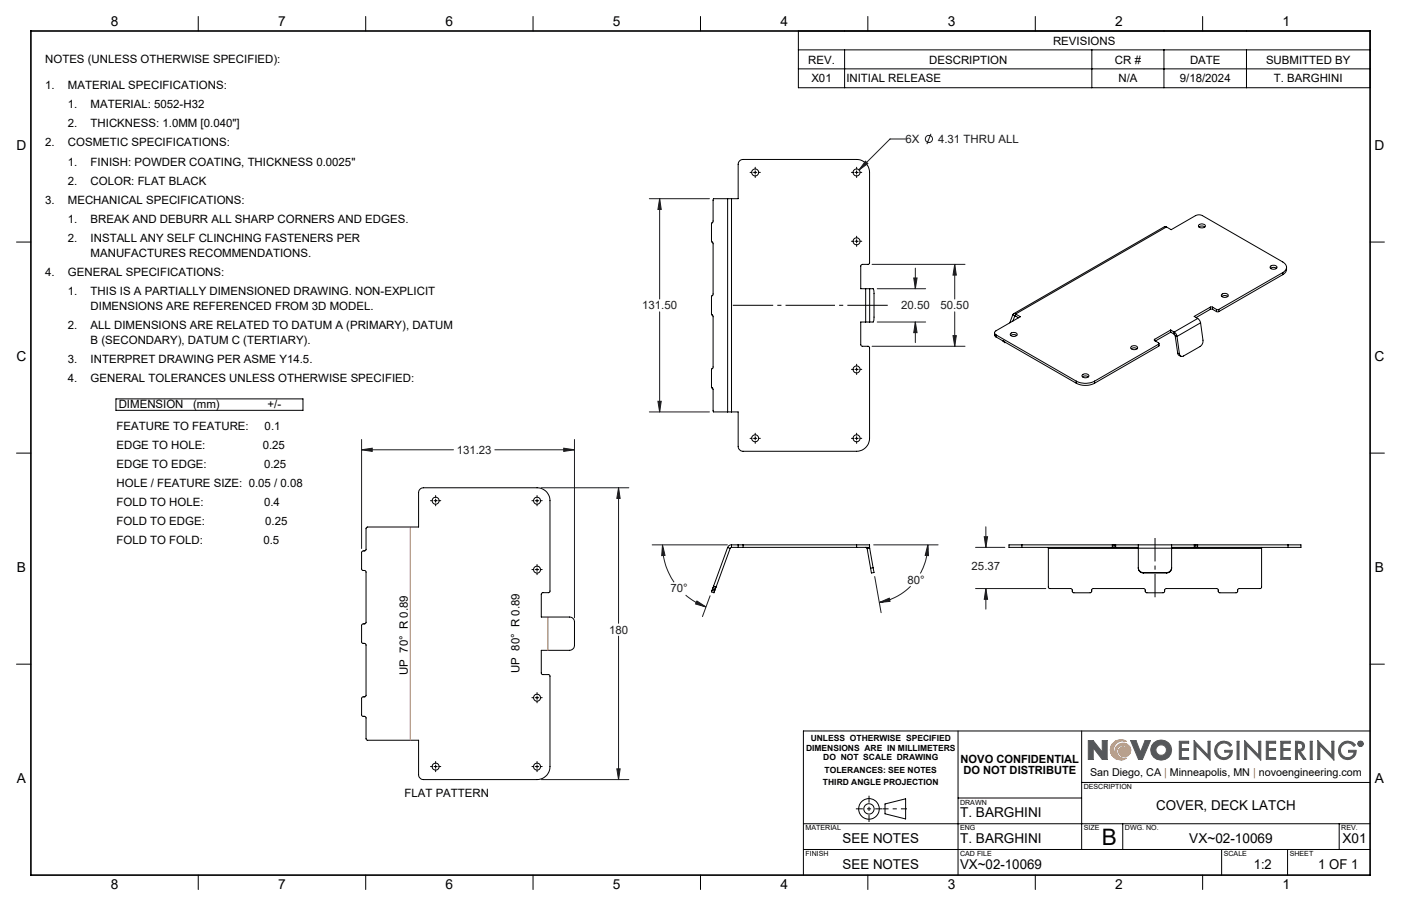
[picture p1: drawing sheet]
<svg xmlns="http://www.w3.org/2000/svg" width="432mm" height="279mm" viewBox="0 0 432 279" stroke-linecap="round" stroke-linejoin="round" font-family="sans-serif">
<g fill="none" stroke="#000" stroke-width=".31">
<path d="M61.1 5.1v4.5M112.7 5.1v4.5M164.3 5.1v4.5M215.9 5.1v4.5M267.5 5.1v4.5M319.1 5.1v4.5M370.7 5.1v4.5M5.1 74.6h4.4M224.3 61.3h1.2M224.3 61.3h-4.4l-.1 6.9-.5 .9v5.2l.5 .9v15.5l-.5 .9v5.2l.5 .9v15.5l-.5 .9v5.2l.5 .9v6.6l.1 .2h4.4M224.3 61.3v65.7M225.5 61.3h2v-10.6a1.51 1.51 0 0 1 1.5-1.5h35a3.9 3.9 0 0 1 4 4v27.9l-.4 .4-2 .1-.3 .5v6.9h1.5"/>
<path d="M225.5 61.3v65.7M359.5 70l1.5 .8 7.5-4.3a2.39 2.39 0 0 1 2.1 0l24.8 14.3a1.73 1.73 0 0 1 1.1 1.6 1.73 1.73 0 0 1-1.1 1.7M359.5 70l-.6-.1-46.5 26.9M359.5 70l-46.5 26.8M369.5 69.4a1.21 1.21 0 0 1 2 .4 1.16 1.16 0 0 1-1.2 .5 1.16 1.16 0 0 1-.9-.8zM369.5 70a1.63 1.63 0 0 1 1.8 0M422.3 74.6h4.4M266.8 99.3h-1.5v7l.3 .5h2l.4 .4v28a4 4 0 0 1-4 4h-35a1.57 1.57 0 0 1-1.5-1.5v-10.7h-2M266.8 89h1.2M266.8 99.3h1.2M266.8 89v10.3M268 89l1.2 .1 .2 1.1-.1 8.4-.1 .7h-1.2"/>
<path d="M268 89v10.3M312.2 97l.5 .5M312.2 97l-1 2.6M312.7 97.5l-.5 1.5M312.9 97.4l-.2 .1M313 96.8l1.5 .9-7.5 4.3a.66 .66 0 0 0-.5 .6 .66 .66 0 0 0 .5 .7M313 96.8l-.5-.1-.3 .3M313 97.5h-.3M313 96.8v.7M313 97.5l.9 .5M369.1 98.2l.6 .6 .3 .8M369.1 98.2l-7.2 4.2"/>
<path d="M370 99.6l.8 5.3a2.09 2.09 0 0 1-.9 2l-5.1 2.9a.8 .8 0 0 1-.9 0 .8 .8 0 0 1-.4-.7M370 99.6l-7.2 4.2M373 94.7h.7M373 95.4h.7M373 94.7l-4.9 2.9 1 .6M373 94.7v.7M373 95.4l-4.3 2.5M373.7 94.7l1.2 .7M373.7 94.7v.7M373.7 95.4l1.2 .7M374.9 95.4h.7M374.9 96.1h.7"/>
<path d="M374.9 95.4v.7M375.6 95.4v.7M376.6 90.8a1.19 1.19 0 0 1 1.9 .5 1.2 1.2 0 0 1-2.1-.4zM376.6 91.4a1.48 1.48 0 0 1 1.8 0M391.6 82.1a1.17 1.17 0 0 1 2 .5 1.2 1.2 0 0 1-2.1-.3zM391.6 82.8a1.48 1.48 0 0 1 1.9 0M395.4 84.1l-19.8 11.3M395.4 84.1v.6M395.4 84.7l-19.8 11.4M396.5 82.4l-.2 1.5-.9 .8M306.5 102.6l.1 .8 .4 .5M307 103.3l24.7 14.2"/>
<path d="M307 103.3v.6M307 103.9l24.7 14.3M309.1 105.1h.1M309.1 105.1l.6 .6M309.5 105.3l.2 .2M309.7 105.5v.2l.2-.1M309.7 105.4v.1M309.9 105.6h.1M311.5 102.8a1.2 1.2 0 0 1 2 .5 1.17 1.17 0 0 1-1.2 .5 1.17 1.17 0 0 1-.9-.8zM311.5 103.5a1.63 1.63 0 0 1 1.9 0M331.7 117.5a6.2 6.2 0 0 0 5.7 0M331.7 118.2a6.2 6.2 0 0 0 5.7 0"/>
<path d="M331.7 117.5v.7M333.6 115.6a1.16 1.16 0 0 1 2 .5 1.16 1.16 0 0 1-2.1-.4zM333.6 116.2a1.63 1.63 0 0 1 1.9 0M337.4 117.5v.7M348.7 106.9a1.14 1.14 0 0 1 1.9 .5 1.2 1.2 0 0 1-2.1-.3zM348.7 107.6a1.48 1.48 0 0 1 1.8 0M355.9 104.6v.5M355.9 105.1l1.2 .6v.5M357.1 106.2l-19.7 11.3M357.1 106.2v.6M357.1 106.8l-19.7 11.4M357.2 105.9l-.1 .9"/>
<path d="M360.8 101.8l1.1 .6M360.8 101.8l-4.9 2.8M360.8 101.8v.6M360.8 102.4l-4.7 2.8M360.8 102.4l1.1 .6M361.9 102.4l.6 .6 .3 .8M361.9 103l.3 .5M361.9 102.4v.6M362.2 103.5l.6 .3M362.2 103.5l.8 5.4M362.8 103.8l.7 5.3M363 108.9l.4 .7 .7 .3"/>
<path d="M363 108.9l.5 .2M5.1 139.7h4.4M224.3 127h1.2M422.3 139.7h4.4M112.9 162.8l.4-.3h15.7v-10.6a1.51 1.51 0 0 1 1.5-1.5h35a3.9 3.9 0 0 1 4 4v28l-.4 .4h-1.8l-.4 .3-.1 7.2h8.7a1.51 1.51 0 0 1 1.6 1.5v7.2a1.57 1.57 0 0 1-1.6 1.6h-8.7v7l.4 .4h1.9l.4 .5v27.9a3.9 3.9 0 0 1-4 4h-35a1.57 1.57 0 0 1-1.5-1.5v-10.6h-15.8l-.4-.4v-6.6l-.3-.4-.8-.1-.3-.3v-5.2l.4-.4 .8-.1 .2-.3v-15.7l-.3-.4h-.7l-.4-.4v-5.2l.4-.4 .8-.1 .2-.3v-15.7l-.2-.3-.9-.2-.3-.3v-5.2l.3-.3 .9-.2 .2-.3zM224.3 168.8l.7 .3M224.3 168.8l-4.4 12M225 169.1l-4.3 11.9M225.5 168a1.21 1.21 0 0 0-1.2 .8M225.5 168.8l-.5 .3M225.5 168.8h2M225.5 168h2"/>
<path d="M225.5 168v.8M227.5 168h1.5M227.5 168.8h1.5M227.5 168v.8M229 168v.8M229 168.8h35M229 168h35M264 168.8h4M264 168h4v.8M264 168v.8M266.8 168.8l.5 .4M267.3 169.2l1 6"/>
<path d="M268 168.8v.3M268 169.1l-.7 .1M268 169.1l1.1 6M269.1 175.1l.3 1.5-.8 .1-.3-1.5M269.1 175.1l-.8 .1M315 168h-4v.8h4M315 168.8h27.8M315 168h27.8M315 168v.8M323.1 168.8v.3M323.1 169.1l.1 12.2 .3 .2h6.6l.3 .3 .2 .8 .4 .2h5.2l.2-.3 .1-.8 .4-.2h15.7l.3 .3 .2 .8 .4 .2h5.2l.4-1.1 .3-.2h15.7l.3 .3 .2 .9 .4 .1h5.2l.3-.4v-.6l.4-.3h6.5l.4-.4v-12M323.1 169.1h27.7"/>
<path d="M342.8 168.8h.6M342.8 168h.6M342.8 168v.8M343.4 168.8h.5M343.4 168h.5M343.4 168v.8M343.9 168.8h6.9M343.9 168h24.2M343.9 168v.8M350.8 175.1a1.57 1.57 0 0 0 1.6 1.5M350.8 169.1v6.1a1.57 1.57 0 0 0 1.6 1.5M350.8 168v1.1"/>
<path d="M350.8 169.1h10.3M352.4 176.6h7.2M352.4 176.6v.1M352.4 176.7h7.2M359.6 176.6v.1M361.1 169.1v6.1a1.57 1.57 0 0 1-1.5 1.5M361.1 175.1a1.57 1.57 0 0 1-1.5 1.5M361.1 168v1.1M361.1 168.8h7M361.1 169.1h27.7M368.1 168.8h.5M368.1 168h.5"/>
<path d="M368.1 168v.8M368.6 168.8h.5M368.6 168h.5M368.6 168v.8M369.1 168.8h27.9M369.1 168h27.9M369.1 168v.8M388.8 168.8v.3M397 168h4v.8h-4M397 168v.8M219.5 182l-.2 .5 .8 .3 .1-.5M219.5 182l.7 .3"/>
<path d="M219.6 181.7l.7 .3M219.6 181.7l-.1 .3M219.8 181.2l-.2 .5M219.8 181.2l.7 .3M219.9 180.8l-.1 .4M219.9 180.8l.8 .2M220.3 182l-.1 .3M220.5 181.5l-.2 .5M220.7 181l-.2 .5M5.1 204.8h4.4M422.3 204.8h4.4M295.3 225.4v44.5"/>
<path d="M333.4 225.4v36.6M422.3 225.4h-174.7v44.5M247.6 254h174.7M272.8 247.9l6.3-1.6v6.3l-6.3-1.6zM295.3 246.1h38.1M333.4 241.3h88.9M346 254v8M412.7 254v8M61.1 269.9v4.4M112.7 269.9v4.4M164.3 269.9v4.4M215.9 269.9v4.4"/>
<path d="M247.6 262h174.7M267.5 269.9v4.4M319.1 269.9v4.4M370.7 269.9v4.4M376.5 262v7.9M396.8 262v7.9"/>
<circle cx="232.7" cy="53.2" r="1.08"/>
<circle cx="264" cy="53.2" r="1.08"/>
<circle cx="264" cy="74.4" r="1.08"/>
<circle cx="264" cy="113.9" r="1.08"/>
<circle cx="232.7" cy="135.2" r="1.08"/>
<circle cx="264" cy="135.2" r="1.08"/>
<circle cx="134.3" cy="154.4" r="1.09"/>
<circle cx="165.5" cy="154.4" r="1.08"/>
<circle cx="165.5" cy="175.7" r="1.07"/>
<circle cx="165.5" cy="215.2" r="1.08"/>
<circle cx="134.3" cy="236.4" r="1.08"/>
<circle cx="165.5" cy="236.4" r="1.07"/>
<circle cx="267.8" cy="249.5" r="1.59"/>
<circle cx="267.8" cy="249.5" r="3.2"/>
</g>
<path d="M342.7 229.6a3.1 3.1 0 0 1 4.5-.9 2.82 2.82 0 0 0-3.9 1.7 2.82 2.82 0 0 0 2.3 3.6 2.45 2.45 0 0 1-1.1-4.2 2.45 2.45 0 0 1 4 1.5 1.88 1.88 0 0 1-1.9 2.1 1.88 1.88 0 0 1-1.8-2.2l.6-.7a1.82 1.82 0 0 1 2.4 1.5 1.89 1.89 0 0 0-2.6-2 1.89 1.89 0 0 0-.3 3.3l1.5 .6 .8-.1a3.2 3.2 0 0 1-4-.2 3.2 3.2 0 0 1-.5-4z" fill="none" stroke="#f78d2a" stroke-width=".31"/>
<g fill="none" stroke="#555759" stroke-width=".31">
<path d="M336.9 230.6v3.6h-1.5v-5.8h1.5l2.8 3.6M336.9 230.6h.1M337 230.6l2.7 3.6h1.5v-5.8h-1.5v3.6M339.7 232h.1M348.5 228.4h1.6l1.4 3.6 1.4-3.6h1.7l-2.5 5.8h-1.2zM363.5 228.6h2.9v.6h-2.3v1.7h2.2v.5h-2.2v2.2h2.3v.6h-2.9zM368 228.4l4.3 4.5v-4.3h.7v5.8l-4.4-4.5v4.3h-.6zM375.4 229.2a2.89 2.89 0 0 1 4.2 .5l-.5 .5a2.26 2.26 0 0 0-3.2-.7 2.26 2.26 0 0 0-.5 3.2 2.26 2.26 0 0 0 3.3 .4l.5-1.1h-1.7v-.6h2.3a2.78 2.78 0 0 1-4 2.5 2.78 2.78 0 0 1-.4-4.7zM381.3 228.6h.6v5.6h-.6zM383.6 228.4l4.3 4.5v-4.3h.7v5.8l-4.4-4.5v4.3h-.6zM390.3 228.6h2.9v.6h-2.3v1.7h2.2v.5h-2.2v2.2h2.3v.6h-2.9zM394.8 228.6h2.9v.6h-2.3v1.7h2.2v.5h-2.2v2.2h2.3v.6h-2.9z"/>
<path d="M399.3 228.6a2.74 2.74 0 0 1 2.6 .8l.2 .8-.3 .9-1.1 .6 1.8 2.5h-.8l-1.7-2.5h-.1v2.5h-.6zM399.9 229.2l1.1 .1a1.02 1.02 0 0 1 0 1.7l-1.1 .2zM403.8 228.6h.6v5.6h-.6zM406.2 228.4l4.3 4.5v-4.3h.6v5.8l-4.3-4.5v4.3h-.6zM413.6 229.2a2.89 2.89 0 0 1 4.2 .5l-.5 .5a2.25 2.25 0 0 0-3.3-.7 2.25 2.25 0 0 0-.2 3.4 2.25 2.25 0 0 0 3.4-.3l.1-.6h-1.6v-.6h2.3a2.79 2.79 0 0 1-4 2.5 2.79 2.79 0 0 1-.4-4.7zM419 228.9l.6 .1-.1 .4 .2 .4-.4-.4-.3 .4zM419.2 229l.3 .2-.3 .1z"/>
<circle cx="357.9" cy="231.3" r="1.64"/>
<circle cx="357.9" cy="231.3" r="3.2"/>
<circle cx="419.3" cy="229.4" r=".85"/>
<circle cx="419.3" cy="229.4" r=".71"/>
</g>
<path d="M279.5 249.4h-7.5" fill="none" stroke="#000" stroke-width=".31" stroke-dasharray="15.2 1.3 1.3 1.3" stroke-dashoffset="13.4" stroke-linecap="butt"/>
<path d="M263.8 249.4h8.1M267.8 245.4v8.1" fill="none" stroke="#000" stroke-width=".31" stroke-dasharray="15.2 1.3 1.3 1.3" stroke-dashoffset="13.1" stroke-linecap="butt"/>
<path d="M9.5 9.6h412.8v260.3h-412.8z" fill="none" stroke="#000" stroke-width=".5"/>
<path d="M343 229.1a3.2 3.2 0 0 1 4.2-.4 2.82 2.82 0 0 0-3.9 1.7 2.82 2.82 0 0 0 2.3 3.6 2.43 2.43 0 0 1-1.9-2.8 2.43 2.43 0 0 1 2.7-2 2.43 2.43 0 0 1 2.1 2.7 1.82 1.82 0 0 1-2.5 1.5 1.82 1.82 0 0 1-.9-2.7 1.73 1.73 0 0 1 2.7 1.3 1.9 1.9 0 0 0-2.6-2 1.9 1.9 0 0 0-.3 3.3l.8 .5h1.5a3.2 3.2 0 0 1-4.2-.4 3.2 3.2 0 0 1 0-4.3z" fill-rule="evenodd" fill="#f78d2a"/>
<path d="M335.4 228.4v5.8h1.5v-3.6l2.8 3.6h1.5v-5.8h-1.5v3.6l-2.8-3.6zM348.5 228.4l2.4 5.8h1.2l2.5-5.8h-1.7l-1.4 3.6-1.4-3.6zM355.6 229.1a3.1 3.1 0 0 0 .2 4.6 3.1 3.1 0 0 0 4.6-.6 3.1 3.1 0 0 0-1-4.5l-1.8-.4-1 .3zM356.2 231.3a1.65 1.65 0 0 1 3.3 0 1.65 1.65 0 0 1-3.3 0zM363.5 228.6v5.6h2.9v-.6h-2.3v-2.2h2.2v-.5h-2.2v-1.7h2.3v-.6zM368 228.4v5.8h.6v-4.3l4.4 4.5v-5.8h-.7v4.3zM375.2 229.3a2.79 2.79 0 0 0 .7 4.7 2.79 2.79 0 0 0 3.9-2.6h-2.3v.6h1.7a2.16 2.16 0 0 1-3 1.4 2.16 2.16 0 0 1-.9-3.2 2.22 2.22 0 0 1 3.8 0l.5-.5a2.92 2.92 0 0 0-4.4-.4zM381.3 228.6v5.6h.6v-5.6zM383.6 228.4v5.8h.6v-4.3l4.4 4.5v-5.8h-.7v4.3zM390.3 228.6v5.6h2.9v-.6h-2.3v-2.2h2.2v-.5h-2.2v-1.7h2.3v-.6zM394.8 228.6v5.6h2.9v-.6h-2.3v-2.2h2.2v-.5h-2.2v-1.7h2.3v-.6zM399.3 228.6v5.6h.6v-2.5l1.8 2.5h.8l-1.8-2.5 1.1-.6 .3-1.3a1.6 1.6 0 0 0-2.1-1.2zM399.9 229.2l1.3 .3 .3 .4-.3 1-1.3 .3zM403.8 228.6v5.6h.6v-5.6zM406.2 228.4v5.8h.6v-4.3l4.3 4.5v-5.8h-.6v4.3zM413.3 229.4a2.79 2.79 0 0 0 .9 4.6 2.79 2.79 0 0 0 3.8-2.6h-2.3v.6h1.6a2.18 2.18 0 0 1-3.2 1.3 2.18 2.18 0 0 1-.4-3.5 2.22 2.22 0 0 1 3.6 .4l.5-.5a2.89 2.89 0 0 0-4.5-.3zM419 228.9v.9h.2v-.4l.5 .4-.2-.4 .2-.4zM419.2 229l.3 .2-.3 .1zM418.5 229.4a.85 .85 0 0 0 1.7 0 .85 .85 0 0 0-1.7 0zM418.6 229.4a.71 .71 0 0 1 1.4 0 .71 .71 0 0 1-1.4 0z" fill-rule="evenodd" fill="#555759"/>
<g fill="none" stroke="#191924" stroke-width=".31">
<path d="M266.7 49.7l.8 .7-2.7 2zM279.1 42.9h-4.8l-9.5 9.5M286.9 41.3l-1.2 3.1M200.1 61.3h18.6M203.3 61.3l.5 3.3h-1zM203.3 61.3v30.9M203.3 96.2v30.8M268.8 81.5h28.6M270.4 89h14.9M270.4 99.3h14.9M281.6 85.7h1l-.5 3.3zM282.1 99.3l.5 3.3h-1z"/>
<path d="M282.1 82.7v6.3M282.1 99.3v6.4M294.3 81.5l.4 3.3h-1zM294.3 81.5v10.7M294.3 96.2v10.6M268.8 106.8h28.6M293.7 103.5h1l-.4 3.3zM111.4 138.7l3.3-.5v1zM111.4 135.5v33.7M111.4 138.7h28.4M152.5 138.7h24.6M173.7 138.2l3.4 .5-3.4 .5z"/>
<path d="M177.1 135.5v55M200.1 127h18.6M202.8 123.8h1l-.5 3.2zM166.8 150.4h27M190.6 150.4l.5 3.3h-1zM190.6 150.4v41.8M201 168h23.2M204.2 168l.8 3.3h-1.1zM204.2 168a20.4 20.4 0 0 0 3.6 11.6M269.3 168h19.8M269.6 177.8l2 11.1M286 168l.2 3.3h-1z"/>
<path d="M286 168l-.2 2.5-.5 2.4-1.7 3.9M300.7 168.8h9M303.4 165.5h1l-.6 3.3zM303.8 162.5v6.3M190.6 196.2v44.2M211.3 183.5l2.7 2 3.6 1.7M214.8 185.3l2.8 1.9-3.2-.9zM218.9 183.7l-2.4 6.4M271 185.8l3.1-1.3 .2 1zM280.7 180.8a18.1 18.1 0 0 1-9.7 5M300.7 181.5h21.6M303.8 181.5l.6 3.3h-1z"/>
<path d="M303.8 181.5v6.4M190.1 237.1h1l-.5 3.3zM166.8 240.4h27"/>
<circle cx="286.3" cy="42.9" r="1.11"/>
</g>
<path d="M356 184.2v-18.3" fill="none" stroke="#000" stroke-width=".31" stroke-dasharray="15.2 1.3 1.3 1.3" stroke-dashoffset="8" stroke-linecap="butt"/>
<path d="M273.6 94.2h-47.7" fill="none" stroke="#000" stroke-width=".31" stroke-dasharray="15.2 1.3 1.3 1.3" stroke-dashoffset="2.8" stroke-linecap="butt"/>
<g fill="none" stroke="#000" stroke-width=".31">
<path d="M246.1 9.6h176.2v17.5h-176.2zM246.1 15.4h176.2M260.3 15.4v11.7M336.5 15.4v11.7M358.7 15.4v11.7M384.2 15.4v11.7M246.1 21.2h176.2M231.2 53.2h.5M232.2 53.2h1.1M232.8 51.6v.5M232.8 52.7v1M232.8 54.2v.6"/>
<path d="M233.8 53.2h.6M262.4 53.2h.6M263.5 53.2h1M264 51.6v.5M264 52.7v1M264 54.2v.6M265 53.2h.6M262.4 74.4h.6M263.5 74.4h1M264 72.8v.6M264 73.9v1M264 75.4v.6"/>
<path d="M265 74.4h.6M262.4 113.9h.6M263.5 113.9h1M264 112.3v.6M264 113.4v1M264 114.9v.6M265 113.9h.6M35.7 123h57.7v3.5h-57.7zM231.2 135.2h.5M232.2 135.2h1.1M232.8 133.6v.6M232.8 134.7v1"/>
<path d="M232.8 136.2v.5M233.8 135.2h.6M262.4 135.2h.6M263.5 135.2h1M264 133.6v.6M264 134.7v1M264 136.2v.5M265 135.2h.6M132.7 154.4h.5M133.8 154.4h1M134.3 152.8v.6M134.3 153.9v1"/>
<path d="M134.3 155.4v.6M135.3 154.4h.6M163.9 154.4h.6M165 154.4h1M165.5 152.8v.6M165.5 153.9v1M165.5 155.4v.6M166.5 154.4h.6M163.9 175.6h.6M165 175.6h1M165.5 174.1v.6M165.5 175.2v1"/>
<path d="M165.5 176.7v.5M166.5 175.6h.6M163.9 215.2h.6M165 215.2h1M165.5 213.6v.5M165.5 214.7v1M165.5 216.2v.5M166.5 215.2h.6M132.7 236.4h.5M133.8 236.4h1M134.3 234.8v.6M134.3 235.9v1"/>
<path d="M134.3 237.4v.6M135.3 236.4h.6M163.9 236.4h.6M165 236.4h1M165.5 234.8v.6M165.5 235.9v1M165.5 237.4v.6M166.5 236.4h.6"/>
</g>
<path d="M126.5 162.5v65.8M168.9 190.3v10.3" fill="none" stroke="#ff0080" stroke-width=".31"/>
<path d="M204.2 168l.8 3.3h-1.1zM214.8 185.3l2.8 1.9-3.2-.9zM271 185.8l3.1-1.3 .2 1zM286 168l.2 3.3h-1zM303.8 181.5l.6 3.3h-1zM303.4 165.5h1l-.6 3.3zM281.6 85.7h1l-.5 3.3zM282.1 99.3l.5 3.3h-1zM294.3 81.5l.4 3.3h-1zM293.7 103.5h1l-.4 3.3zM266.7 49.7l-1.9 2.7 2.7-2zM203.3 61.3l.5 3.3h-1zM202.8 123.8h1l-.5 3.2zM190.6 150.4l.5 3.3h-1zM190.1 237.1h1l-.5 3.3zM111.4 138.7l3.3-.5v1zM173.7 138.2l3.4 .5-3.4 .5z" fill="#191924"/>
<text font-size="7" x="339.5" y="260.5">B</text>
<g font-size="4.2">
<text x="34.1" y="8.1">8</text>
<text x="85.7" y="8.1">7</text>
<text x="137.3" y="8.1">6</text>
<text x="188.9" y="8.1">5</text>
<text x="240.5" y="8.1">4</text>
<text x="292.1" y="8.1">3</text>
<text x="343.7" y="8.1">2</text>
<text x="395.3" y="8.1">1</text>
<text x="5.1" y="46.4">D</text>
<text x="423.7" y="46.4">D</text>
<text x="5.1" y="111.4">C</text>
<text x="423.7" y="111.4">C</text>
<text x="5.2" y="176.5">B</text>
<text x="423.8" y="176.5">B</text>
<text x="5.2" y="241.6">A</text>
<text x="423.8" y="241.6">A</text>
<text x="356.3" y="249.9">COVER, DECK LATCH</text>
<text x="295.9" y="252">T. BARGHINI</text>
<text x="259.7" y="260">SEE NOTES</text>
<text x="295.9" y="260">T. BARGHINI</text>
<text x="366.5" y="260">VX~02-10069</text>
<text x="413.8" y="260">X01</text>
<text x="259.7" y="267.9">SEE NOTES</text>
<text x="295.9" y="267.9">VX~02-10069</text>
<text x="386.5" y="267.9">1:2</text>
<text x="406.3" y="267.9">1 OF 1</text>
<text x="34.1" y="274.2">8</text>
<text x="85.7" y="274.2">7</text>
<text x="137.3" y="274.2">6</text>
<text x="188.9" y="274.2">5</text>
<text x="240.5" y="274.2">4</text>
<text x="292.1" y="274.2">3</text>
<text x="343.7" y="274.2">2</text>
<text x="395.3" y="274.2">1</text>
</g>
<g font-size="3.5">
<text x="324.6" y="13.8">REVISIONS</text>
<text x="13.9" y="19.5">NOTES (UNLESS OTHERWISE SPECIFIED):</text>
<text x="249.1" y="19.6">REV.</text>
<text x="286.4" y="19.6">DESCRIPTION</text>
<text x="343.6" y="19.6">CR #</text>
<text x="366.8" y="19.6">DATE</text>
<text x="390.2" y="19.6">SUBMITTED BY</text>
<text x="13.9" y="27.4">1.</text>
<text x="20.9" y="27.4">MATERIAL SPECIFICATIONS:</text>
<text x="250.1" y="25.4">X01</text>
<text x="260.9" y="25.4">INITIAL RELEASE</text>
<text x="344.7" y="25.4">N/A</text>
<text x="363.6" y="25.4">9/18/2024</text>
<text x="392.6" y="25.4">T. BARGHINI</text>
<text x="20.9" y="33.3">1.</text>
<text x="27.9" y="33.3">MATERIAL: 5052-H32</text>
<text x="20.9" y="39.2">2.</text>
<text x="27.9" y="39.2">THICKNESS: 1.0MM [0.040&quot;]</text>
<text x="13.9" y="45.1">2.</text>
<text x="20.9" y="45.1">COSMETIC SPECIFICATIONS:</text>
<text x="20.9" y="51">1.</text>
<text x="27.9" y="51">FINISH: POWDER COATING, THICKNESS 0.0025&quot;</text>
<text x="20.9" y="57">2.</text>
<text x="27.9" y="57">COLOR: FLAT BLACK</text>
<text x="13.9" y="62.9">3.</text>
<text x="20.9" y="62.9">MECHANICAL SPECIFICATIONS:</text>
<text x="20.9" y="68.8">1.</text>
<text x="27.9" y="68.8">BREAK AND DEBURR ALL SHARP CORNERS AND EDGES.</text>
<text x="20.9" y="74.7">2.</text>
<text x="27.9" y="74.7">INSTALL ANY SELF CLINCHING FASTENERS PER</text>
<text x="27.9" y="79.2">MANUFACTURES RECOMMENDATIONS.</text>
<text x="13.9" y="85.1">4.</text>
<text x="20.9" y="85.1">GENERAL SPECIFICATIONS:</text>
<text x="20.9" y="91">1.</text>
<text x="27.9" y="91">THIS IS A PARTIALLY DIMENSIONED DRAWING. NON-EXPLICIT</text>
<text x="27.9" y="95.6">DIMENSIONS ARE REFERENCED FROM 3D MODEL.</text>
<text x="20.9" y="101.5">2.</text>
<text x="27.9" y="101.5">ALL DIMENSIONS ARE RELATED TO DATUM A (PRIMARY), DATUM</text>
<text x="27.9" y="106">B (SECONDARY), DATUM C (TERTIARY).</text>
<text x="20.9" y="111.9">3.</text>
<text x="27.9" y="111.9">INTERPRET DRAWING PER ASME Y14.5.</text>
<text x="20.9" y="117.8">4.</text>
<text x="27.9" y="117.8">GENERAL TOLERANCES UNLESS OTHERWISE SPECIFIED:</text>
<text x="36.6" y="125.7">DIMENSION</text>
<text x="59.5" y="125.7">(mm)</text>
<text x="82.5" y="125.7">+/-</text>
<text x="35.9" y="132.5">FEATURE TO FEATURE:</text>
<text x="81.6" y="132.5">0.1</text>
<text x="35.9" y="138.4">EDGE TO HOLE:</text>
<text x="81" y="138.4">0.25</text>
<text x="35.9" y="144.3">EDGE TO EDGE:</text>
<text x="81.4" y="144.3">0.25</text>
<text x="35.9" y="150.2">HOLE / FEATURE SIZE: 0.05 / 0.08</text>
<text x="35.9" y="156.1">FOLD TO HOLE:</text>
<text x="81.4" y="156.1">0.4</text>
<text x="35.9" y="162">FOLD TO EDGE:</text>
<text x="35.9" y="167.9">FOLD TO FOLD:</text>
<text x="81.2" y="167.9">0.5</text>
<text x="81.8" y="162">0.25</text>
<text x="125.7" y="208.2" transform="rotate(-90 125.7 208.2)">UP 70° R 0.89</text>
<text x="160.1" y="207.5" transform="rotate(-90 160.1 207.5)">UP 80° R 0.89</text>
<text x="296.1" y="235.2">NOVO CONFIDENTIAL</text>
<text x="296.9" y="238.7">DO NOT DISTRIBUTE</text>
<text x="124.7" y="245.9">FLAT PATTERN</text>
</g>
<g font-size="3.5" fill="#191924">
<text x="279.1" y="44">6X</text>
<text x="289.1" y="44">4.31 THRU ALL</text>
<text x="197.9" y="95.4">131.50</text>
<text x="277.7" y="95.4">20.50</text>
<text x="289.8" y="95.4">50.50</text>
<text x="140.8" y="139.9">131.23</text>
<text x="279.7" y="180">80°</text>
<text x="299.5" y="175.8">25.37</text>
<text x="206.6" y="182.7">70°</text>
<text x="187.7" y="195.4">180</text>
</g>
<text font-size="3.3" x="336" y="239.4">San Diego, CA | Minneapolis, MN | novoengineering.com</text>
<g font-size="2.6">
<text x="248.4" y="231.5">DIMENSIONS ARE IN MILLIMETERS</text>
<text x="249.9" y="228.6">UNLESS OTHERWISE SPECIFIED</text>
<text x="253.7" y="234.4">DO NOT SCALE DRAWING</text>
<text x="254.2" y="238.5">TOLERANCES: SEE NOTES</text>
<text x="253.7" y="242.1">THIRD ANGLE PROJECTION</text>
</g>
<g font-size="2.2">
<text x="334" y="243.4">DESCRIPTION</text>
<text x="295.9" y="248.2">DRAWN</text>
<text x="248.3" y="256.1">MATERIAL</text>
<text x="295.9" y="256.1">ENG</text>
<text x="334" y="256.1">SIZE</text>
<text x="346.7" y="256.1">DWG. NO.</text>
<text x="413.4" y="256.1">REV.</text>
<text x="248.3" y="264">FINISH</text>
<text x="295.9" y="264">CAD FILE</text>
<text x="377.2" y="264">SCALE</text>
<text x="397.5" y="264">SHEET</text>
</g>
</svg>
